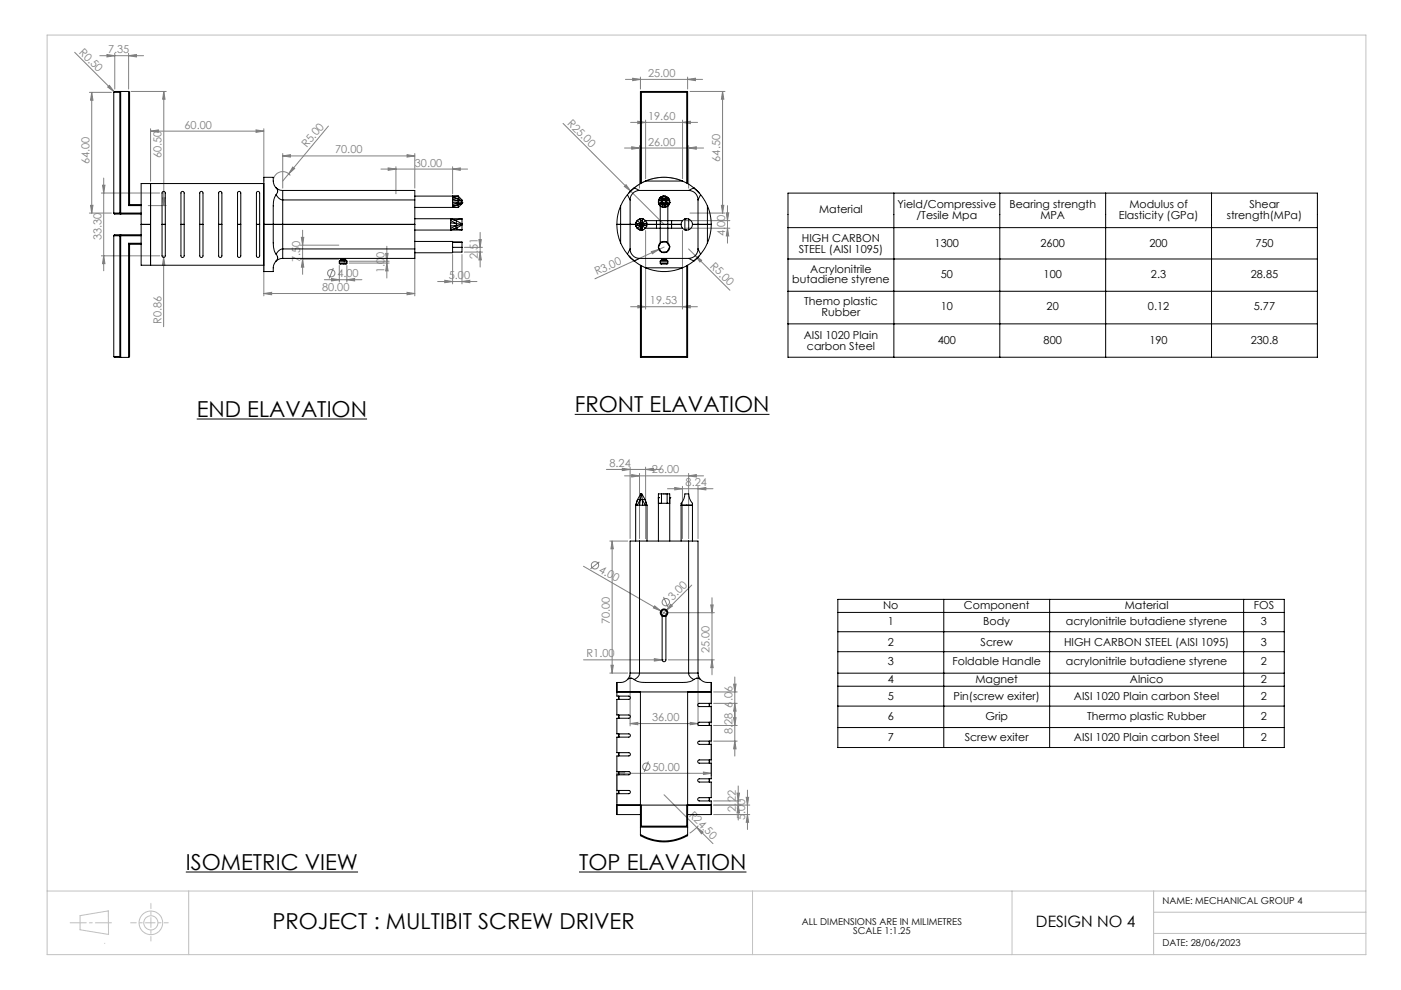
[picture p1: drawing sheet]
<svg xmlns="http://www.w3.org/2000/svg" width="594mm" height="420mm" viewBox="0 0 594 420" stroke-linecap="round" stroke-linejoin="round" font-family="sans-serif">
<g fill="none" stroke="#808080" stroke-width=".42">
<path d="M31.6 22.2l16.8 16.7M37.9 39.2h9.3M38.9 39.2v51.2M38.9 39.2l.5 3.3h-1zM42.3 23.6h18.6M45.3 23.1l3.3 .5-3.3 .6zM45.6 36.9l.8-.7 2 2.7zM48.4 38.9l.2 .3M48.6 22.6v15.2M54.5 23.6l3.3-.5v1.1zM54.5 22.6v15.2M55.5 38.8h14.9"/>
<path d="M69.4 38.8l.6 3.3h-1.1zM69.4 38.8v48.4M265.1 33.7h32.7M268.2 33.2l3.3 .5-3.3 .5zM271.5 32.7v5.1M291.5 33.7l3.3-.5v1zM291.5 32.7v5.1M292.5 38.8h14.8M306.3 38.8v51.6M306.3 38.8l.5 3.3h-1zM63.8 55.6l3.3-.5v1zM63.8 54.6v22.3"/>
<path d="M63.8 55.6h48M108.5 55.1l3.3 .5-3.3 .5zM111.8 54.6v22.3M139.2 53.5l-19.4 23.3M238.7 52.3l28.6 28.8M267.3 51.9h28.4M270.3 51.4l3.3 .5-3.3 .5zM273.6 50.9v24.9M289.3 51.9l3.3-.5v1zM289.3 50.9v24.9M43.5 78.5h1l-.5 3.4zM44 75.5v39.4"/>
<path d="M119.8 66.1l3.3-.5v1zM119.8 65.1v14.7M119.8 66.1h56M123 74.4a4 4 0 0 0-3.9-1.5 4 4 0 0 0-3.1 2.9M124.1 70.8l.8 .7-2.5 2.2zM161.5 71.7h36.7M164.5 71.2l3.3 .5-3.3 .5zM167.8 70.7v11.5M172.5 65.6l3.3 .5-3.3 .5zM175.8 65.1v14.7M191.8 71.7l3.3-.5v1zM191.8 70.7v11.5"/>
<path d="M264.7 62.8h33.5M265.4 78.3l1.9 2.8-2.6-2zM267.8 62.3l3.3 .5-3.3 .5zM271.1 61.8v18M288.4 76.4a20.1 20.1 0 0 0-21.8 5.4M291.9 62.8l3.3-.5v1zM291.9 61.8v18M37.9 90.4h9.3M38.4 87.1h1l-.5 3.3zM43 81.9h24.7M62.8 87.2h7.6M68.9 83.9h1.1l-.6 3.3z"/>
<path d="M128.3 97.6v18.7M203.5 98.6v14.7M267.3 81.1l14.2 14.1M273.6 97.8v33.3M289.3 97.8v33.3M290.3 93.6h19.1M290.3 96.8h19.1M292.5 90.4h14.8M305.8 87.1h1l-.5 3.3zM307.9 90.3h1l-.5 3.3zM308.4 96.8l.5 3.3h-1zM308.4 87.2v15.9"/>
<path d="M43 108.5h24.7M44 108.5l.5 3.3h-1zM69.4 109.2l.5 3.3h-1zM69.4 108.5v30.1M111.8 112.6v12.9M127.3 104h16.3M127.3 110h16.3M127.7 100.7h1.1l-.5 3.3zM128.3 110l.5 3.3h-1.1zM137.5 118.6h15.9M140.5 118.1l3.3 .5-3.3 .6zM141.3 113.7l-1.8 4.4"/>
<path d="M143.8 112.6v7M147 118.6l3.3-.5v1.1zM147 112.6v7M148 111.6h17M148 110.8h17M163.5 107.5h1l-.5 3.3zM164 111.6l.5 3.3h-1zM164 104.4v13.5M175.8 106.6v18.9M185.5 119.4h16.7M188.5 118.9l3.3 .5-3.3 .5zM191.8 107.9v12.5"/>
<path d="M195.8 119.4l3.3-.5v1zM195.8 107.9v12.5M196.8 104.9h7.7M196.8 106.9h7.7M203 101.6h1l-.5 3.3zM203.5 106.9l.5 3.3h-1zM276.1 106.7l3.2-.9-2.8 1.8zM279.3 105.8l-27.1 12.4M279.3 105.8l.6 .8M281.5 104.8l-2.2 1M291.9 105.6l2.8 2.8M294.7 108.4l2.7 2-.7 .7z"/>
<path d="M294.7 108.4l14.7 14.7M111.8 124.5l3.3-.5v1zM111.8 124.5h64M172.5 124l3.3 .5-3.3 .5zM267.3 130.1h28.3M270.4 129.6l3.2 .5-3.2 .5zM289.3 130.1l3.3-.5v1zM257 199.1h23M263.8 198.6l3.3 .5-3.3 .5zM267.1 198.1v30.3M273.6 199.1l3.4-.5v1zM273.6 198.1v30.3"/>
<path d="M264.7 201.8h33.5M267.8 201.3l3.3 .5-3.3 .5zM271.1 200.8v27.6M282.9 207.3h19.3M286 206.7l3.3 .6-3.3 .5zM289.3 206.3v22.1M291.9 201.8l3.3-.5v1zM291.9 200.8v27.6M295.9 207.3l3.3-.6v1.1zM295.9 206.3v22.1M254.1 238.3l-3.8 3M258.5 229.5h7.6"/>
<path d="M259.5 229.5l.5 3.2h-1zM259.5 229.5v56M247.3 240.2l32.8 18.9M277.5 256.9l2.6 2.2-3.1-1.3zM280.1 259.1l2.8 1.6M281.3 253.2l1.9 4.4M283.3 259.8h19.5M284.3 256.3l.7 .7-2.7 2zM293.2 248.1l-12.6 12.6M301.3 256.6h1l-.5 3.2zM301.8 253.5v32.7M247.3 279.8h34.2"/>
<path d="M277.4 279.4l3.3 .4-3.3 .6zM283.3 279.8h19.5M301.8 279.8l.5 3.4h-1zM258.5 285.5h7.6M259 282.1h1l-.5 3.4zM267.1 286.4v21.5M295.9 286.4v21.5M301.5 292.2v36.8M302.5 298.3h10M302.5 293.5h10M311 290.1h1l-.5 3.4zM311.5 298.3l.5 3.3h-1z"/>
<path d="M311.5 287.1v33.6M267.1 306.9l3.3-.5v1zM267.1 306.9h28.8M292.6 306.4l3.3 .5-3.3 .5zM302.5 314.3h10M302.5 307.7h10M311 304.4h1l-.5 3.3zM311.5 314.3l.5 3.3h-1zM261.5 328l3.3-.6v1.1zM261.5 326.9v13.6M261.5 328h40M274.8 323l-1.7 4.4"/>
<path d="M281.5 337.1l20.7 20.7M298.2 327.4l3.3 .6-3.3 .5zM302.5 339.7h11.4M312.4 336.4h1l-.5 3.3zM312.9 333.3v14.5M316.3 338.2h1l-.5 3.2zM316.8 335.1v16.7M295.3 350.9l2.7 2-.7 .7zM296 350.2l-3.7 3.2M302.5 341.4h15.3M302.5 345.5h15.3M312.9 341.4l.5 3.4h-1z"/>
<path d="M316.8 345.5l.5 3.2h-1z"/>
<circle cx="140.4" cy="115.9" r="1.55"/>
<circle cx="252.2" cy="239.8" r="1.55"/>
<circle cx="282.2" cy="255.4" r="1.56"/>
<circle cx="274" cy="325.2" r="1.55"/>
</g>
<g fill="none" stroke="#000" stroke-width=".42">
<path d="M334 81.9h224.4v69.6h-224.4zM334 96.5h224.4M378.9 81.9v69.6M423.8 81.9v69.6M468.7 81.9v69.6M513.5 81.9v69.6M334 109.8h224.4M334 123.5h224.4M334 137.4h224.4M83.4 177.7h72.2M243.6 175.7h82.5M355.1 254.2h189.3v62.8h-189.3z"/>
<path d="M355.1 259.7h189.3M400 254.2v62.8M444.9 254.2v62.8M527.2 254.2v62.8M355.1 267.9h189.3M355.1 276.4h189.3M355.1 285.5h189.3M355.1 291h189.3M355.1 299.5h189.3M355.1 308.6h189.3M78.8 369.8h73M245.4 369.8h71"/>
</g>
<g fill="none" stroke="#c0c0c0" stroke-width=".42">
<path d="M20 14.9h559v390h-559zM20 377.9h559M80 377.9v27M319 377.9v27M429 377.9v27M489 377.9v27M33.9 388.3l12-2 .1 10-12.1-2zM489 386.9h90M489 395.9h90M44.3 400.1h.1"/>
<circle cx="63.9" cy="391.4" r="5"/>
<circle cx="63.9" cy="391.4" r="3"/>
</g>
<path d="M64 391.4v-8.3" fill="none" stroke="#c0c0c0" stroke-width=".42" stroke-dasharray="15.2 1.3 1.3 1.3" stroke-dashoffset="13"/>
<path d="M64 391.4h-8.6" fill="none" stroke="#c0c0c0" stroke-width=".42" stroke-dasharray="15.2 1.3 1.3 1.3" stroke-dashoffset="12.8"/>
<path d="M64 391.4v7.7" fill="none" stroke="#c0c0c0" stroke-width=".42" stroke-dasharray="15.2 1.3 1.3 1.3" stroke-dashoffset="13.3"/>
<path d="M64 391.4h7.3" fill="none" stroke="#c0c0c0" stroke-width=".42" stroke-dasharray="15.2 1.3 1.3 1.3" stroke-dashoffset="13.5"/>
<path d="M47.3 391.4h-17.6" fill="none" stroke="#c0c0c0" stroke-width=".42" stroke-dasharray="15.2 1.3 1.3 1.3" stroke-dashoffset="8.4"/>
<g fill="#808080">
<path d="M265.4 78.3l1.9 2.8-2.6-2z"/>
<path d="M45.6 36.9l.8-.7 2 2.7z"/>
<path d="M277.5 256.9l2.6 2.2-3.1-1.3z"/>
<path d="M277.4 279.4l3.3 .4-3.3 .6z"/>
<path d="M276.1 106.7l3.2-.9-2.8 1.8z"/>
<path d="M284.3 256.3l.7 .7-2.7 2z"/>
<path d="M124.1 70.8l.8 .7-2.5 2.2z"/>
<path d="M69.4 109.2l.5 3.3h-1z"/>
<path d="M295.3 350.9l2.7 2-.7 .7z"/>
<path d="M294.7 108.4l2.7 2-.7 .7z"/>
<path d="M289.3 130.1l3.3-.5v1zM270.4 129.6l3.2 .5-3.2 .5z"/>
<path d="M291.9 62.8l3.3-.5v1zM267.8 62.3l3.3 .5-3.3 .5zM191.8 71.7l3.3-.5v1zM164.5 71.2l3.3 .5-3.3 .5zM172.5 124l3.3 .5-3.3 .5zM111.8 124.5l3.3-.5v1zM195.8 119.4l3.3-.5v1zM188.5 118.9l3.3 .5-3.3 .5zM147 118.6l3.3-.5v1.1zM140.5 118.1l3.3 .5-3.3 .6z"/>
<path d="M268.2 33.2l3.3 .5-3.3 .5zM291.5 33.7l3.3-.5v1zM270.3 51.4l3.3 .5-3.3 .5zM289.3 51.9l3.3-.5v1zM119.8 66.1l3.3-.5v1zM172.5 65.6l3.3 .5-3.3 .5zM63.8 55.6l3.3-.5v1zM108.5 55.1l3.3 .5-3.3 .5zM45.3 23.1l3.3 .5-3.3 .6zM54.5 23.6l3.3-.5v1.1zM267.8 201.3l3.3 .5-3.3 .5zM291.9 201.8l3.3-.5v1zM267.1 306.9l3.3-.5v1zM292.6 306.4l3.3 .5-3.3 .5zM261.5 328l3.3-.6v1.1zM298.2 327.4l3.3 .6-3.3 .5z"/>
<path d="M286 206.7l3.3 .6-3.3 .5zM295.9 207.3l3.3-.6v1.1z"/>
<path d="M203 101.6h1l-.5 3.3zM203.5 106.9l.5 3.3h-1z"/>
<path d="M68.9 83.9h1.1l-.6 3.3zM69.4 38.8l.6 3.3h-1.1z"/>
<path d="M164 111.6l.5 3.3h-1zM163.5 107.5h1l-.5 3.3zM311.5 314.3l.5 3.3h-1zM311 304.4h1l-.5 3.3zM311.5 298.3l.5 3.3h-1zM311 290.1h1l-.5 3.4zM312.9 341.4l.5 3.4h-1zM312.4 336.4h1l-.5 3.3z"/>
<path d="M259 282.1h1l-.5 3.4zM259.5 229.5l.5 3.2h-1z"/>
<path d="M301.8 279.8l.5 3.4h-1zM301.3 256.6h1l-.5 3.2z"/>
<path d="M316.8 345.5l.5 3.2h-1zM316.3 338.2h1l-.5 3.2z"/>
<path d="M38.9 39.2l.5 3.3h-1zM38.4 87.1h1l-.5 3.3z"/>
<path d="M307.9 90.3h1l-.5 3.3zM308.4 96.8l.5 3.3h-1z"/>
<path d="M306.3 38.8l.5 3.3h-1zM305.8 87.1h1l-.5 3.3zM43.5 78.5h1l-.5 3.4zM44 108.5l.5 3.3h-1zM127.7 100.7h1.1l-.5 3.3zM128.3 110l.5 3.3h-1.1z"/>
<path d="M263.8 198.6l3.3 .5-3.3 .5zM273.6 199.1l3.4-.5v1z"/>
</g>
<g fill="none" stroke="#000" stroke-width=".42">
<path d="M48.2 39.2h2.6M48.2 39.2v51.2M50.8 39.2v51.2M51.2 38.8l-.4 .4M51.2 38.8v51.6M51.4 38.8h-2.9l-.3 .4M51.4 38.8h-.2M51.4 38.8h3.1M54.5 38.8l.4 .4v47.6M54.5 38.8v48.4M271.5 38.8l.4 .4M271.5 38.8v39"/>
<path d="M271.5 38.8h20M271.9 39.2v38.4M271.9 39.2h19.2M291.1 39.2v38.4M291.5 38.8l-.4 .4M291.5 38.8v39M59.8 77.8h52v34.7h-52zM63.8 77.8v34.7zM117.1 79.7a5.3 5.3 0 0 1-1.3-4.5h-4v20M117.1 79.7l.6 1.1-.6 1.8M117.1 79.7l1.3 .8 1.4 .3M268.9 79.7l-2.3 2.2"/>
<path d="M268.9 79.7l2.2 1.1M268.9 79.7l-2.9 2.9M273.6 76.8l-4.7 2.9M273.6 76.8a19.9 19.9 0 0 1 15.7 0M273.6 76.8h15.7M289.3 76.8l4.8 2.9M294.1 79.7l2.3 2.2M294.1 79.7l-2.2 1.1M294.1 79.7l2.9 2.9M48.2 90.4l.3 .4h2.7M48.2 90.4h2.6M48.2 100h2.6"/>
<path d="M48.2 100v51.2M50.8 90.4l.4 .4M50.8 90.4h.4M50.8 100h.4M50.8 100v51.2M51.2 99.6h-2.7l-.3 .4M51.2 90.4v.4M51.2 99.6v.4M51.2 99.6l-.4 .4M51.2 100v51.5M51.2 90.8h8.6M51.2 99.6h8.6"/>
<path d="M51.2 90.4h8.6M51.2 100h8.6M54.5 87.2h5.3M54.9 86.8l-.4 .4M54.9 86.8h4.9M59.8 95.2h4M68.7 95.2h1.4M68.9 81.4a.7 .7 0 0 1 .7-.2 .7 .7 0 0 1 .5 .7v26.6a.69 .69 0 0 1-.7 .7 .69 .69 0 0 1-.7-.7zM76.7 95.2h1.4M76.9 81.4a.7 .7 0 0 1 .7-.2 .7 .7 0 0 1 .5 .7v26.6a.69 .69 0 0 1-.7 .7 .69 .69 0 0 1-.7-.7zM84.7 95.2h1.3M84.9 81.4a.67 .67 0 0 1 .7-.2 .67 .67 0 0 1 .4 .7v26.6a.69 .69 0 0 1-.6 .7 .69 .69 0 0 1-.7-.7z"/>
<path d="M92.7 95.2h1.4M92.9 81.4a.68 .68 0 0 1 .7-.2 .68 .68 0 0 1 .5 .7v26.6a.69 .69 0 0 1-.7 .7 .69 .69 0 0 1-.7-.7zM100.7 95.2h1.4M100.9 81.4a.7 .7 0 0 1 .7-.2 .7 .7 0 0 1 .5 .7v26.6a.69 .69 0 0 1-.7 .7 .69 .69 0 0 1-.7-.7zM108.7 95.2h1.4M108.9 81.4a.7 .7 0 0 1 .7-.2 .7 .7 0 0 1 .5 .7v26.6a.69 .69 0 0 1-.7 .7 .69 .69 0 0 1-.7-.7zM111.8 95.2v20h4a5.9 5.9 0 0 1 1.3-4.5M111.8 95.2h4M115.8 95.2v3a30.2 30.2 0 0 0 .8 8.9l.5 .7M115.8 95.2h60M117.1 82.6a11.5 11.5 0 0 0-1.3 7.6v5M117.1 82.6l1.3 1.6 1.4 .6"/>
<path d="M119.8 80.8v4M119.8 80.8h56v4M119.8 84.8h56M119.8 84.8v20.8M175.8 92.8l20 .1M175.8 83.2h16M175.8 88h16M175.8 84.8v20.8M191 92.9l2.5 .7M191 92.9v.6M191 93.5v1M191 94.5v1.3"/>
<path d="M191 95.8v1.1M191 94.5l2.4 .3M191 93.5l2.4 1.3M191 92.9l2.4 .7M191.8 83.2h2.4M191.8 88h2.4M191.8 84.1v1.1M191.8 85.2v.8M191.8 86v1.3M191.8 87.4v.5M191.8 83.2v.4M191.8 84.1v.4l2.4 .7"/>
<path d="M191.8 83.6l2.4 .8M191.8 83.2h.1M191.8 83.6v.5M191.8 87.3v.1M191.8 87.9v.1M191.8 86h2.4M191.8 83.9l2.4 .5M191.8 87.9l2.4 .1M192.9 97l2.9 .5M193.1 95.8l.3 1M193.1 95.8l-2.1 1.1M193.4 96.8l-2.4 .8"/>
<path d="M193.4 96.8l-2.4 .7v-.6M193.4 96.8h.1M193.4 93.6v2.1M193.4 95.7l-2.4 .1M193.4 95.7l-.3 .1M193.4 94.8l2.4 .3M193.4 93.6l2.4 1.4M193.8 95.6l-.4 1.2M194.2 86.8h.1M194.2 84.4h.1M194.2 86l-2.4 .7v.6M194.2 86.8l-2.3 .9-.1-.3"/>
<path d="M194.2 86h1.6M194.2 84.4l1.6 .8h-4M194.2 83.2v4.8M194.2 83.2l1.6 1.6v1.6M194.2 86.8l-2.4 .5M194.2 83.2h-2.4M194.2 84.4l.9 .8M195.8 86h.1M195.8 92.9l-2.9 .5M195.8 97.5l-20 .1M195.8 92.9v4.6M195.8 86l-1.6 .8"/>
<path d="M195.8 86.4l-1.6 .4M195.8 86.4l-1.6 1.6M195.8 95.3l-2.4 .4M195.8 95.4l-2.4 1.4M261.5 95.2h8M261.5 95.2a19.6 19.6 0 0 0 1.6 7.8M263.1 87.3a19.6 19.6 0 0 0-1.6 7.9M263.1 87.3v15.7M266 82.6l-2.9 4.7M266 82.6l1.1 2.2M267.1 84.8v20.8M269.5 95.2l.6 1.6 .9 .6 .9 .2"/>
<path d="M269.5 95.8l.6 1.1M269.5 94.5v1.3M269.5 94.5l.7 .3M270.1 96.9l1 .6M270.1 93.5l-.6 1M270.1 93.5l1.4 1.3M270.2 94.8v.9M270.2 94.8l1.4 .3M270.2 94.8h1.3M270.2 95.7h1.2M270.2 95.7l-.7 .1M271.1 80.8a4 4 0 0 0-4 4"/>
<path d="M271.1 80.8h20.8M271.1 97.5h1.3M271.2 92.9l-1.1 .6M271.2 92.9h1.4M271.2 92.9l.3 .7M271.3 95.8l.1 1M271.3 95.8l-1.2 1.1M271.4 95.7l-.1 .1M271.4 96.8h.1M271.4 96.8h.8M271.4 96.8l-.3 .7M271.5 94.8l.2 .3"/>
<path d="M271.5 93.6l.2 1.4M271.5 93.6h.8M271.5 93.6v1.2M271.5 95.6l-.1 1.2M271.5 95.6l-.1 .1M271.6 95.1v.2M271.6 95.3l-1.4 .4M271.6 95.1h.1M271.6 95.3h.1M271.7 95.3l-.2 .3M271.7 95.4h.2M271.7 95.4l-.3 1.4"/>
<path d="M271.7 95h.2M271.7 95v.1M271.7 95.3v.1M271.9 92.8l-1.8 .8-.6 1.6M271.9 95.1h.2M271.9 95.3h.2M271.9 95v.1M271.9 95.3v.1M271.9 95.3l1.6 1.6M271.9 95.4l.3 1.4M272.1 95.1v.2M272.1 95.3l1.3 .3"/>
<path d="M272.2 92.8l.6 .2M272.2 96.8l.2 .7M272.3 93.6v1.2M272.3 93.6l-.4 1.4M272.3 94.8l-.4 .3M272.3 94.8h1.1M272.6 92.9l1 .6M272.6 92.9l-.3 .7M272.8 97.4l-.7 .2M273.4 95.6h-1.2v1.2M273.4 94.8l-1.3 .3M273.4 94.8v.8"/>
<path d="M273.4 95.6l.7 .3M273.5 96.9l-1.1 .6M273.5 93.5l15.8 .1M273.6 93.5l.6 1.1M273.6 93.5l-1.3 1.3M274.1 95.9l-.6 1M274.2 94.6l-.1 1.3M274.2 94.6l-.8 .2M274.2 95.2h14.5M278.3 93.6v3.2M279.1 86h2M279.1 85.2v.8"/>
<path d="M279.1 86l.7 1.3M279.1 86l.2 .5M279.1 85.1v.1M279.2 86.3h.1M279.2 84.7l-.1 .5M279.6 84.1l-.2 .4 .9 .7v-.8M279.6 84.1l-.5 1.1M279.8 87.3l-.4-.6 .9-.7v.8h.8l-.7 .9-.4-.3M279.8 83.9l.5 .5M279.8 87.3l.2 .1M279.8 83.9l-.2 .2M279.9 87.4v15.6"/>
<path d="M280 87.4l1.1 .5M280.1 83.6l.3-.1 .7 .9h-.8M280.1 83.6l-.3 .3M280.3 84.4l.2 .8M280.7 84.4v1.6M281.1 83.2h.1M281.1 83.2l-1 .4M281.1 83.2l-1.3 .7M281.1 83.2v2h-2M281.1 86v.4M281.1 87.9v.1M281.1 83.2h.8"/>
<path d="M281.1 86l-1.3 1.3M281.1 86.4h.8M281.1 86.4l-.2 .4M281.1 86.4v1.6M281.1 88h.8M281.9 86.2v.6M281.9 86.8l.7 .9 .4-.3M281.9 83.2l1.1 .5M281.9 83.2l.5 .2M281.9 83.2v2M281.9 86v2M281.9 86h2"/>
<path d="M281.9 85.2h2M281.9 86l.8 .8M281.9 86.8h.8M282.3 85.2v.8l.4 .2M282.3 84.4l-.4 .4h-.8M282.7 86.8v-.8l.9 .7-.2 .4M282.7 86.8l.5 .5M283 87.4l-1.1 .5M283 83.7l-.4-.2-.7 .9h.8v.8l.9-.8-.2-.2M283 83.7l.2 .2M283.2 83.9l-1.3 1.3M283.2 83.9l.2 .3"/>
<path d="M283.2 83.9l.5 .8M283.4 87.1l-.4 .3M283.4 84.2l.4 1M283.6 86.7l-.5 .7v15.6M283.7 86.3h.1M283.7 84.8l.1 .4M283.8 86h.1M283.8 86l-.4 1.1M283.8 86l-.1 .6M283.8 85.1l.1 .9M284.7 93.6v3.2M289.3 96.8l-15.8 .1"/>
<path d="M290.1 97.4l1 .2M290.3 92.9a2.43 2.43 0 0 0-1.6 2.3 2.43 2.43 0 0 0 1.6 2.3M290.3 92.9h1.6M290.3 97.5h1.6M290.3 92.9v4.6M291.1 92.8l-.9 .2M291.9 80.8a4 4 0 0 1 4 4M291.9 92.9a2.43 2.43 0 0 1 1.6 2.3 2.43 2.43 0 0 1-1.6 2.3M291.9 92.9v4.6M293.5 95.2h8M295.9 84.8v20.8M297 82.6l-1.1 2.2"/>
<path d="M297 82.6l2.9 4.7M299.9 87.3a20.5 20.5 0 0 1 1.6 7.9M299.9 87.3v15.7M301.5 95.2a20.5 20.5 0 0 1-1.6 7.8M54.5 103.2l.4 .4M54.5 103.2v48.4M54.5 103.2h5.3M54.9 103.6v47.6l-.4 .4M54.9 103.6h4.9M117.1 107.8l.6 1.3-.1 .8-.5 .8M119.8 105.6l-1.4 .6-1.3 1.6M119.8 105.6v4"/>
<path d="M119.8 109.6l-1.4 .3-1.3 .8M119.8 105.6h56M143.8 111.6l.5 .4h2.3l.4-.4M143.8 110.8h3.2M143.8 111.6h3.2M143.8 110.8v.8M144.3 110.4l-.5 .4M144.3 110.4h2.3M144.6 110l-.3 .4M144.6 110h1.6M144.6 109.6v.4M146.2 110l.4 .4"/>
<path d="M146.2 109.6v.4M146.6 110.4l.4 .4M147 110.8v.8M175.8 102.4h16v.4M175.8 105.6v4h-56M191.8 102.8v2.1M191.8 104.9v2M191.8 106.9v.3h-16M191.8 102.6h4v4.3h-4M191.8 104.9h4M191.8 102.8h4M263.1 103l2.9 4.8"/>
<path d="M266 107.8l2.9 2.9M266.6 108.5l2.2 2.2M267.1 105.6a4 4 0 0 0 4 4M267.1 105.6l-1.1 2.2M268.9 110.7l4.7 2.9M271.1 109.6l-2.2 1.1M271.1 109.6h20.8M271.5 112.5v39.1M271.9 112.7v38.5M273.6 113.6a19.9 19.9 0 0 0 15.7 0M273.6 113.6h15.7M279.1 104.9a2.36 2.36 0 0 0 1.3 2"/>
<path d="M279.1 104.9l1.3 2M279.9 111.6l.4 .4M279.9 111.6h3.2M279.9 110.8h3.2M279.9 110.8v.8M280.1 102.8l-.8 .9-.2 1.2M280.1 102.8l-1 2.1M280.3 110.4l-.4 .4M280.3 112h.1M280.3 110.4h.1M280.3 110.4h2.4M280.7 110l-.4 .4"/>
<path d="M280.7 110h1.6M280.7 109.6v.4M282.3 110l.4 .4M282.3 109.6v.4M282.5 102.6l-1.2-.2-1.2 .4M282.5 102.6a2.3 2.3 0 0 1 1.4 2.1M282.5 102.6l-2.4 .2M282.5 102.6l1.4 2.1M282.7 110.4l.4 .4M282.8 106.8a2.42 2.42 0 0 1-2.4 .1M282.8 106.8l-2.4 .1M283.1 111.6l-.4 .4h-2.4"/>
<path d="M283.1 110.8v.8M283.9 104.7a2.31 2.31 0 0 1-1.1 2.1M283.9 104.7l-1.1 2.1M291.1 112.7v38.5M291.5 112.5v39.1M291.9 109.6l2.2 1.1M294.1 110.7l-4.8 2.9M295.9 105.6a4 4 0 0 1-4 4M295.9 105.6l1.1 2.2M296.4 108.5l-2.3 2.2M297 107.8l-2.9 2.9M299.9 103l-1.4 2.7-1.5 2.1"/>
<path d="M48.2 151.2l.3 .4h2.9M48.2 151.2h2.6M50.8 151.2l.4 .3M51.2 151.5l.2 .1M51.4 151.6h3.1M271.5 151.6h20M271.9 151.2l-.4 .4M271.9 151.2h19.2M291.1 151.2l.4 .4M269.5 214.3v15.2M269.5 214.3h.1M269.5 214.3h.6"/>
<path d="M270.1 214.3h1M270.2 211.9l-.7 2.4M270.2 211.9h3.2M270.2 211.9l1.4-2.4h.5l1.3 2.4M270.2 211.9h.1M271.1 214.3h1.3M271.3 212.2l-1.2 2.1M271.4 211.9l-.1 .3M271.4 211.9h.1M271.5 211.5l-.1 .4M271.7 209.5l-.6 4.8M271.9 209.5l.3 2.4"/>
<path d="M272.2 211.9l.2 2.4M272.2 211.9l1.3 2.4M272.4 214.3h1.1M273.4 211.8l.8 2.5v15.2M273.4 211.9l.7 2.4h-.6M279.1 211.1h.1M279.1 213.5h.1M279.1 213.5h1.3M280 213.5h.3M280.4 213.5h2.4M280.4 209.5v4M281.1 209.5h.1"/>
<path d="M281.9 209.5h.1M282.8 213.5h1.1M282.8 209.5v4M282.9 213.5h.1M283.9 211.1h.1M288.7 214.3h4.8M293.5 213.5l-1.2-2.1-.4-1.9h-1.6l-.4 1.9-1.2 2.1v16M293.5 213.5v16M271.1 229.5h-4v56M271.1 229.5v56M271.1 229.5h20.8M279.1 229.5v-20h4.8v20"/>
<path d="M291.9 229.5h4v56M291.9 229.5v56M280.7 261.3v18.5a.79 .79 0 0 0 .8 .9 .79 .79 0 0 0 .8-.9v-18.5M280.7 261.5h1.6M262.3 295.2v1.4M266 288.2a6.5 6.5 0 0 1-4.5 1.2v5.8h5.1a.69 .69 0 0 1 .6 .7 .69 .69 0 0 1-.6 .7h-5.1v6.6h5.1a.69 .69 0 0 1 .6 .7 .69 .69 0 0 1-.6 .7h-5.1v6.6h5.1a.69 .69 0 0 1 .6 .7 .69 .69 0 0 1-.6 .7h-5.1v6.6h5.1a.69 .69 0 0 1 .6 .7 .69 .69 0 0 1-.6 .7h-5.1v6.6h5.1a.69 .69 0 0 1 .6 .7 .69 .69 0 0 1-.6 .7h-5.1v6.6h5.1a.69 .69 0 0 1 .6 .7 .69 .69 0 0 1-.6 .7h-5.1v8.9h10M266 288.2l1.1-.6 1.8 .6M267.1 285.5l-.3 1.4-.8 1.3M267.1 285.5h4M268.9 288.2l.1 .1a9.4 9.4 0 0 0 6.3 1.1h12.3a9.9 9.9 0 0 0 6.4-1.2h.1M271.1 285.5l-.6 1.4-1.6 1.3M271.1 285.5h20.8"/>
<path d="M291.9 285.5l.6 1.4 1.6 1.3M291.9 285.5h4M294.1 288.2l1.2-.6 1.7 .6M295.9 285.5l.3 1.4 .8 1.3M297 288.2a5.8 5.8 0 0 0 4.4 1.2l.1 8.9h-5.1a.69 .69 0 0 0-.7 .7 .69 .69 0 0 0 .7 .7h5.1v6.6h-5.1a.69 .69 0 0 0-.7 .7 .69 .69 0 0 0 .7 .7h5.1v6.6h-5.1a.69 .69 0 0 0-.7 .7 .69 .69 0 0 0 .7 .7h5.1v6.6h-5.1a.69 .69 0 0 0-.7 .7 .69 .69 0 0 0 .7 .7h5.1v6.6h-5.1a.69 .69 0 0 0-.7 .7 .69 .69 0 0 0 .7 .7h5.1v6.6h-5.1a.69 .69 0 0 0-.7 .7 .69 .69 0 0 0 .7 .7h5.1v5.8h-10M300.7 298.3v1.4M262.3 303.2v1.4M262.3 311.2v1.4M262.3 319.2v1.4M300.7 306.3v1.4M300.7 314.3v1.4M262.3 327.2v1.4"/>
<path d="M262.3 335.2v1.4M300.7 322.3v1.4M300.7 330.3v1.4M300.7 338.3v1.4M261.5 341.4h10zM271.5 353.9v-60.4h-10h40h-10v60.4M271.5 353.9v.2a18.5 18.5 0 0 0 20 0v-.2M271.5 353.9a19.5 19.5 0 0 0 20 0M271.5 341.4h20M271.9 350.4l-.4 .4h20l-.4-.4M271.9 341.4v9M271.9 350.4h19.2"/>
<path d="M291.1 341.4v9M291.5 341.4h10z"/>
<circle cx="281.5" cy="259.8" r="1.2"/>
<circle cx="281.5" cy="259.8" r="1.6"/>
</g>
<g font-size="9.3">
<text x="83.4" y="176.7">END ELAVATION</text>
<text x="243.6" y="174.7">FRONT ELAVATION</text>
<text x="78.8" y="368.8">ISOMETRIC VIEW</text>
<text x="245.4" y="368.8">TOP ELAVATION</text>
<text x="115.5" y="394.1">PROJECT : MULTIBIT SCREW DRIVER</text>
</g>
<text font-size="6.7" x="439.1" y="393.2">DESIGN NO 4</text>
<g font-size="4.7" fill="#808080">
<text x="33.3" y="22.4" transform="rotate(45 33.3 22.4)">R0.50</text>
<text x="45.8" y="22.6">7.35</text>
<text x="274.7" y="32.7">25.00</text>
<text x="240.3" y="52.5" transform="rotate(45 240.3 52.5)">R25.00</text>
<text x="274.7" y="50.9">19.60</text>
<text x="78.2" y="54.6">60.00</text>
<text x="130" y="63" transform="rotate(-50 130 63)">R5.00</text>
<text x="142" y="65.1">70.00</text>
<text x="274.7" y="61.7">26.00</text>
<text x="37.9" y="69.5" transform="rotate(-90 37.9 69.5)">64.00</text>
<text x="68.4" y="67.1" transform="rotate(-90 68.4 67.1)">60.50</text>
<text x="175.8" y="70.7">30.00</text>
<text x="305.3" y="68.6" transform="rotate(-90 305.3 68.6)">64.50</text>
<text x="43" y="102" transform="rotate(-90 43 102)">33.30</text>
<text x="307.4" y="100.1" transform="rotate(-90 307.4 100.1)">4.00</text>
<text x="127.3" y="111.1" transform="rotate(-90 127.3 111.1)">7.50</text>
<text x="202.5" y="110" transform="rotate(-90 202.5 110)">2.51</text>
<text x="300.8" y="113.1" transform="rotate(45 300.8 113.1)">R5.00</text>
<text x="143" y="117.6">4.00</text>
<text x="163" y="115.8" transform="rotate(-90 163 115.8)">1.00</text>
<text x="190.2" y="118.4">5.00</text>
<text x="252.9" y="116.8" transform="rotate(-25 252.9 116.8)">R3.00</text>
<text x="136.5" y="123.5">80.00</text>
<text x="275.5" y="129">19.53</text>
<text x="68.4" y="137.2" transform="rotate(-90 68.4 137.2)">R0.86</text>
<text x="258.4" y="198.1">8.24</text>
<text x="276.3" y="200.8">26.00</text>
<text x="290.6" y="206.2">8.24</text>
<text x="253.6" y="242.5" transform="rotate(30 253.6 242.5)">4.00</text>
<text x="285.3" y="254.8" transform="rotate(-45 285.3 254.8)">3.00</text>
<text x="258.5" y="264.6" transform="rotate(-90 258.5 264.6)">70.00</text>
<text x="248.6" y="278.8">R1.00</text>
<text x="300.8" y="277.1" transform="rotate(-90 300.8 277.1)">25.00</text>
<text x="276.4" y="305.8">36.00</text>
<text x="310.5" y="311.4" transform="rotate(-90 310.5 311.4)">8.28 6.06</text>
<text x="276.6" y="326.9">50.00</text>
<text x="291.8" y="345.9" transform="rotate(45 291.8 345.9)">R24.50</text>
<text x="311.9" y="344.2" transform="rotate(-90 311.9 344.2)">2.22</text>
<text x="315.8" y="347.8" transform="rotate(-90 315.8 347.8)">5.00</text>
</g>
<g font-size="4.7">
<text x="380.4" y="88.2">Yield/Compressive</text>
<text x="427.9" y="88.2">Bearing strength</text>
<text x="478.7" y="88.2">Modulus of</text>
<text x="529.6" y="88.2">Shear</text>
<text x="347.2" y="90.4">Material</text>
<text x="388.5" y="92.7">/Tesile Mpa</text>
<text x="441" y="92.7">MPA</text>
<text x="474.2" y="92.7">Elasticity (GPa)</text>
<text x="520" y="92.7">strength(MPa)</text>
<text x="338.6" y="107.1">STEEL (AISI 1095)</text>
<text x="339.9" y="102.6">HIGH CARBON</text>
<text x="396.2" y="104.8">1300</text>
<text x="441.1" y="104.8">2600</text>
<text x="487.2" y="104.8">200</text>
<text x="532.1" y="104.8">750</text>
<text x="343.5" y="115.7">Acrylonitrile</text>
<text x="398.8" y="117.9">50</text>
<text x="442.4" y="117.9">100</text>
<text x="487.9" y="117.9">2.3</text>
<text x="530.2" y="117.9">28.85</text>
<text x="335.8" y="120.2">butadiene styrene</text>
<text x="340.9" y="129.4">Themo plastic</text>
<text x="398.8" y="131.7">10</text>
<text x="443.6" y="131.7">20</text>
<text x="486.6" y="131.7">0.12</text>
<text x="531.5" y="131.7">5.77</text>
<text x="348.2" y="133.9">Rubber</text>
<text x="340.7" y="143.8">AISI 1020 Plain</text>
<text x="342" y="148.3">carbon Steel</text>
<text x="397.5" y="146.1">400</text>
<text x="442.4" y="146.1">800</text>
<text x="487.2" y="146.1">190</text>
<text x="530.2" y="146.1">230.8</text>
<text x="374.4" y="258.2">No</text>
<text x="408.6" y="258.2">Component</text>
<text x="476.8" y="258.2">Material</text>
<text x="531.5" y="258.2">FOS</text>
<text x="376.3" y="265.1">1</text>
<text x="416.8" y="265.1">Body</text>
<text x="451.9" y="265.1">acrylonitrile butadiene styrene</text>
<text x="534.5" y="265.1">3</text>
<text x="376.3" y="273.8">2</text>
<text x="415.7" y="273.8">Screw</text>
<text x="451" y="273.8">HIGH CARBON STEEL (AISI 1095)</text>
<text x="534.5" y="273.8">3</text>
<text x="376.3" y="282.2">3</text>
<text x="403.8" y="282.2">Foldable Handle</text>
<text x="451.9" y="282.2">acrylonitrile butadiene styrene</text>
<text x="534.5" y="282.2">2</text>
<text x="376.3" y="289.5">4</text>
<text x="413.5" y="289.5">Magnet</text>
<text x="478.9" y="289.5">Alnico</text>
<text x="534.5" y="289.5">2</text>
<text x="376.3" y="296.9">5</text>
<text x="404.2" y="296.9">Pin(screw exiter)</text>
<text x="455.2" y="296.9">AISI 1020 Plain carbon Steel</text>
<text x="534.5" y="296.9">2</text>
<text x="376.3" y="305.3">6</text>
<text x="417.7" y="305.3">Grip</text>
<text x="460.8" y="305.3">Thermo plastic Rubber</text>
<text x="534.5" y="305.3">2</text>
<text x="376.3" y="314.5">7</text>
<text x="408.9" y="314.5">Screw exiter</text>
<text x="455.2" y="314.5">AISI 1020 Plain carbon Steel</text>
<text x="534.5" y="314.5">2</text>
</g>
<g font-size="4">
<text x="492.7" y="383.5">NAME: MECHANICAL GROUP 4</text>
<text x="339.9" y="392.2">ALL DIMENSIONS ARE IN MILIMETRES</text>
<text x="361.7" y="396.2">SCALE 1:1.25</text>
<text x="492.7" y="401.2">DATE: 28/06/2023</text>
</g>
</svg>
